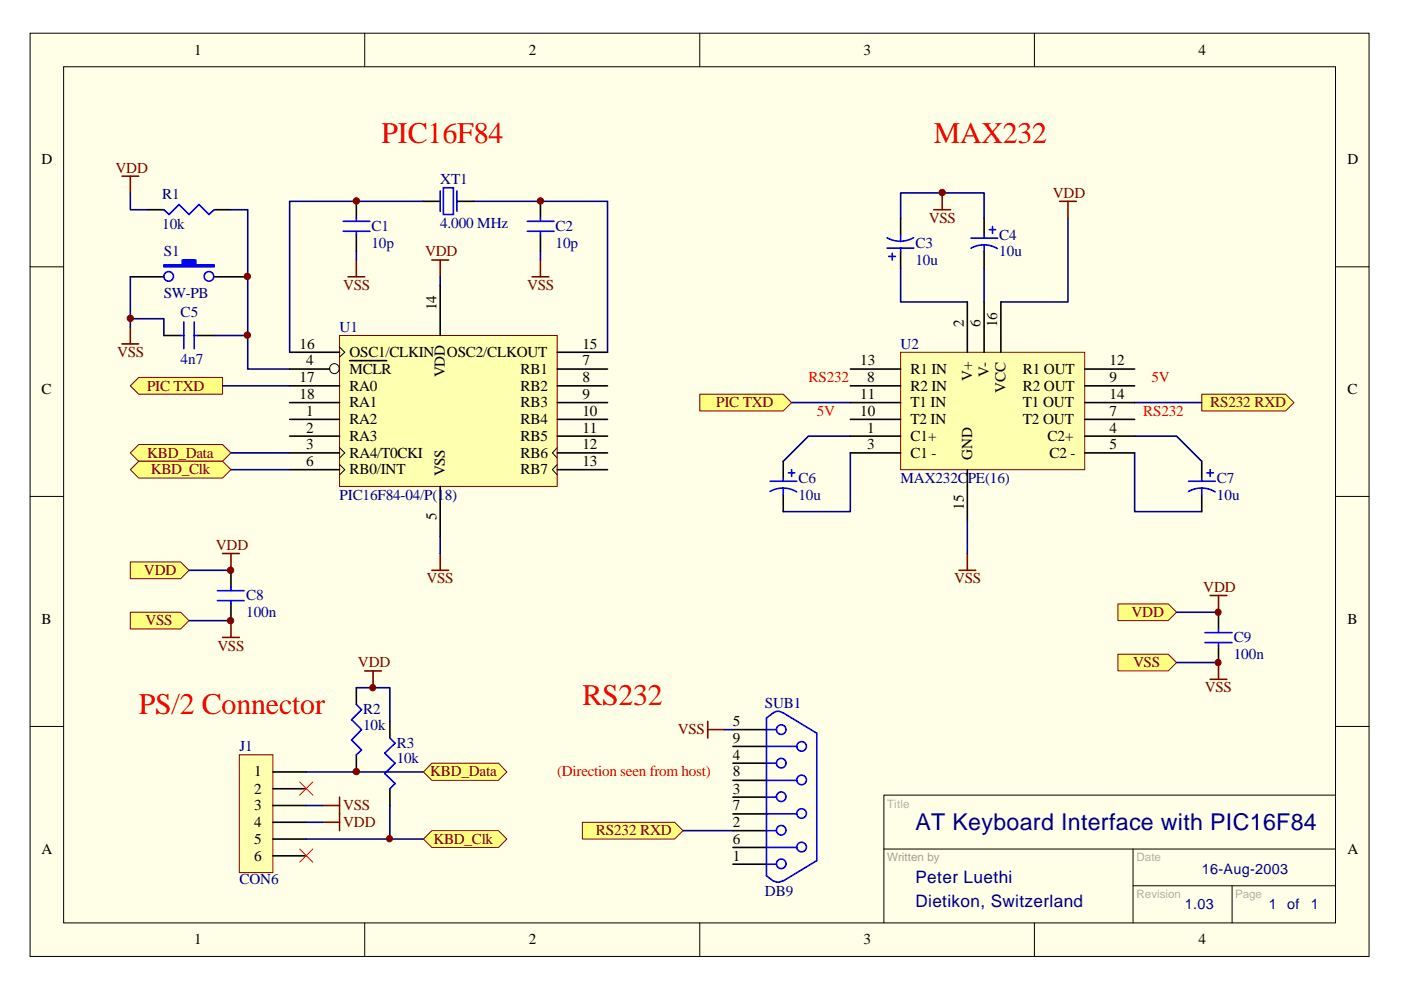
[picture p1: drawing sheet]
<svg xmlns="http://www.w3.org/2000/svg" width="297mm" height="210mm" viewBox="0 0 297 210" stroke-linecap="round" stroke-linejoin="round" font-family="sans-serif">
<path d="M6.4 7h283.9v195.8h-283.9z" fill-rule="evenodd" fill="#ffffe8"/>
<g fill="none" stroke="#000" stroke-width=".21">
<path d="M6.4 7h283.9v195.8h-283.9zM13.5 14.2h269.7v181.5h-269.7zM77.3 7v7.2M148.4 7v7.2M219.3 7v7.2M6.4 56.6h7.1M283.2 56.6h7.1M6.4 105.3h7.1M283.2 105.3h7.1M6.4 154h7.1M283.2 154h7.1M283.2 168.6h-95.8v27.1"/>
<path d="M77.3 195.7v7.1M148.4 195.7v7.1M187.4 180h95.8M219.3 195.7v7.1M240.2 187.8h43M240.2 180v15.7M261.2 187.8v7.9"/>
</g>
<path d="M237 128h10.7l1.8 1.8-1.8 1.8h-10.7z" fill-rule="evenodd" fill="#ffff80"/>
<path d="M237 128h10.7l1.8 1.8-1.8 1.8h-10.7z" fill="none" stroke="#800000" stroke-width=".21"/>
<path d="M237 138.7h10.7l1.8 1.8-1.8 1.8h-10.7z" fill-rule="evenodd" fill="#ffff80"/>
<path d="M237 138.7h10.7l1.8 1.8-1.8 1.8h-10.7z" fill="none" stroke="#800000" stroke-width=".21"/>
<path d="M191 46.2v-5.3h17.6v5.3M191 56.9v7.1h14.1M208.6 56.9v7.1M180.3 92.5h-8.9l-5.3 5.3M180.3 96v12.5h-14.2M240.6 96v12.5h14.2M240.6 92.5h8.9l5.3 5.3M249.5 129.8h8.8M249.5 140.5h8.8" fill="none" stroke="#000080" stroke-width=".34"/>
<path d="M198 44.5h3.5M199.8 40.9v3.6M256.6 126.3h3.5M258.3 126.3v3.5M256.6 144h3.5M258.3 140.5v3.5" fill="none" stroke="#800000" stroke-width=".34"/>
<path d="M191 46.2v3.6M191 53.4v3.5M208.6 46.2v3.6M208.6 53.4v3.5M166.1 97.8v3.6M254.8 97.8v3.6M166.1 104.9v3.6M254.8 104.9v3.6M258.3 129.8v3.6M258.3 136.9v3.6" fill="none" stroke="#000" stroke-width=".34"/>
<g fill="none" stroke="#00f" stroke-width=".34">
<path d="M188.1 52.6h5.6M188.4 54.4h1.5M189.2 53.7v1.4M191 49.8v1.4M191 52.6v.8M193.7 50.4a5.7 5.7 0 0 1-5.6 0M205.9 50.5h5.6M205.9 52.6a5.6 5.6 0 0 1 5.6 .1M208.6 49.8v.7M208.6 51.9v1.5M209.7 48.7h1.4M210.4 48v1.5"/>
<path d="M167.8 99.6v1.4M256.6 99.6v1.4M163.2 104.2a5.6 5.6 0 0 1 5.7 .1M163.3 102h5.6M166.1 101.4v.6M166.1 103.5v1.4M167.2 100.3h1.3M252 104.2a5.6 5.6 0 0 1 5.6 .1M252 102h5.7M254.8 101.4v.6M254.8 103.5v1.4M255.9 100.3h1.3"/>
<path d="M255.5 136.2h5.7M255.5 134.1h5.7M258.3 133.4v.7M258.3 136.2v.7"/>
</g>
<path d="M254.8 83.6h17.8l1.7 1.8-1.7 1.7h-17.8z" fill-rule="evenodd" fill="#ffff80"/>
<path d="M254.8 83.6h17.8l1.7 1.8-1.7 1.7h-17.8z" fill="none" stroke="#800000" stroke-width=".21"/>
<path d="M123.5 174.3h19.5l1.8 1.8-1.8 1.8h-19.5z" fill-rule="evenodd" fill="#ffff80"/>
<path d="M123.5 174.3h19.5l1.8 1.8-1.8 1.8h-19.5z" fill="none" stroke="#800000" stroke-width=".21"/>
<path d="M167.8 85.4h12.5M240.6 85.4h14.2M153.6 154.7h1.8M144.8 176.1h10.6" fill="none" stroke="#000080" stroke-width=".34"/>
<path d="M155.4 158.3h7.1M155.4 154.7h7.1M155.4 179.7h7.1M155.4 176.1h7.1M155.4 172.6h7.1M155.4 169h7.1M155.4 165.5h7.1M155.4 161.8h7.1M155.4 183.2h7.1" fill="none" stroke="#000" stroke-width=".34"/>
<g fill="none" stroke="#00f" stroke-width=".34">
<path d="M162.5 154.7h2.1M162.5 158.3h6.4M166 151.2a1.66 1.66 0 0 0-2.1-.1l-1.4 1.1v33.5l1.4 1.1M166.1 151.1l7.1 4.4v27l-7.1 4.3M162.5 161.8h2.1M162.5 165.5h6.4M162.5 169h2.1M162.5 172.6h6.4M162.5 176.1h2.1M162.5 179.7h6.4M162.5 183.2h2.1M166 186.7a1.66 1.66 0 0 1-2 0"/>
<circle cx="165.6" cy="154.7" r="1.02"/>
<circle cx="170" cy="158.3" r="1.02"/>
<circle cx="165.6" cy="168.9" r="1.02"/>
<circle cx="165.6" cy="161.8" r="1.02"/>
<circle cx="165.6" cy="176" r="1.02"/>
<circle cx="170" cy="172.5" r="1.02"/>
<circle cx="170" cy="165.4" r="1.02"/>
<circle cx="170" cy="179.6" r="1.02"/>
<circle cx="165.6" cy="183.1" r="1.02"/>
</g>
<path d="M150.1 152.9v3.6M150.1 154.7h3.5" fill="none" stroke="#800000" stroke-width=".34"/>
<path d="M191 74.7h39v24.9h-39z" fill-rule="evenodd" fill="#ffffb0"/>
<path d="M191 74.7h39v24.9h-39z" fill="none" stroke="#800000" stroke-width=".21"/>
<g fill="none" stroke="#000" stroke-width=".34">
<path d="M180.3 78.2h10.7M205.1 64v10.7M208.6 64v10.7M212.2 64v10.7M230 78.2h10.6M180.3 81.8h10.7M180.3 85.4h10.7M180.3 88.9h10.7M180.3 92.5h10.7M180.3 96h10.7M205.1 99.6v10.6M230 81.8h10.6"/>
<path d="M230 85.4h10.6M230 88.9h10.6M230 92.5h10.6M230 96h10.6"/>
</g>
<path d="M205.1 117.4v3.5M203.3 120.9h3.6" fill="none" stroke="#800000" stroke-width=".34"/>
<path d="M226.4 46.2v17.8h-14.2M205.1 110.2v7.2" fill="none" stroke="#000080" stroke-width=".34"/>
<path d="M72 71.1h46.1v32h-46.1z" fill-rule="evenodd" fill="#ffffb0"/>
<path d="M72 71.1h46.1v32h-46.1z" fill="none" stroke="#800000" stroke-width=".21"/>
<g fill="none" stroke="#000" stroke-width=".34">
<path d="M61.4 78.2h8.5M61.4 74.7h10.6M74.1 76.5h7.9M93.3 60.5v10.6M118.1 78.2h10.7M118.1 74.7h10.7M61.4 81.8h10.6M61.4 85.4h10.6M61.4 88.9h10.6M61.4 92.5h10.6M61.4 96h10.6M61.4 99.6h10.6"/>
<path d="M118.1 81.8h10.7M118.1 85.4h10.7M118.1 88.9h10.7M118.1 92.5h10.7M118.1 96h10.7M118.1 99.6h10.7M93.3 103.1v10.7"/>
</g>
<g fill="none" stroke="#000" stroke-width=".21">
<path d="M72 73.6l1.1 1.1-1.1 1M72 94.9l1.1 1.1-1.1 1.1M72 98.5l1.1 1.1-1.1 1.1M118.1 94.9l-1 1.1 1 1.1M118.1 98.5l-1 1.1 1 1.1"/>
<circle cx="70.9" cy="78.2" r="1.04"/>
</g>
<path d="M25.9 37.4h3.5M27.6 37.4v3.5M93.3 117.4v3.5M91.6 120.9h3.5" fill="none" stroke="#800000" stroke-width=".34"/>
<path d="M93.3 113.8v3.6" fill="none" stroke="#000080" stroke-width=".34"/>
<path d="M29.4 80h17.8v3.6h-17.8l-1.8-1.8z" fill-rule="evenodd" fill="#ffff80"/>
<path d="M29.4 80h17.8v3.6h-17.8l-1.8-1.8z" fill="none" stroke="#800000" stroke-width=".21"/>
<path d="M47.2 81.8h14.2M49 99.6h12.4" fill="none" stroke="#000080" stroke-width=".34"/>
<path d="M27.6 58.7h7.1M45.4 58.7h7.1" fill="none" stroke="#000" stroke-width=".34"/>
<path d="M34.7 56.1h3.9v-1h2.9v1h3.9v.5h-10.7z" fill-rule="evenodd" fill="#00f"/>
<g fill="none" stroke="#00f" stroke-width=".34">
<path d="M34.7 56.1h3.9v-1h2.9v1h3.9v.5h-10.7z"/>
<circle cx="35.8" cy="58.6" r="1.02"/>
<circle cx="44.3" cy="58.6" r="1.02"/>
</g>
<path d="M52.5 58.7v19.5h8.9" fill="none" stroke="#000080" stroke-width=".34"/>
<path d="M224.6 42.7h3.6M226.4 42.7v3.5" fill="none" stroke="#800000" stroke-width=".34"/>
<path d="M148.4 83.6h17.7l1.7 1.8-1.7 1.7h-17.7z" fill-rule="evenodd" fill="#ffff80"/>
<path d="M148.4 83.6h17.7l1.7 1.8-1.7 1.7h-17.7z" fill="none" stroke="#800000" stroke-width=".21"/>
<path d="M27.6 119.1h10.7l1.8 1.8-1.8 1.8h-10.7z" fill-rule="evenodd" fill="#ffff80"/>
<path d="M27.6 119.1h10.7l1.8 1.8-1.8 1.8h-10.7z" fill="none" stroke="#800000" stroke-width=".21"/>
<path d="M27.6 129.8h10.7l1.8 1.8-1.8 1.8h-10.7z" fill-rule="evenodd" fill="#ffff80"/>
<path d="M27.6 129.8h10.7l1.8 1.8-1.8 1.8h-10.7z" fill="none" stroke="#800000" stroke-width=".21"/>
<path d="M27.6 40.9v3.6h3.6M27.6 58.7v10.7M49 44.5h3.5v14.2M75.6 53.4v1.7M89.8 42.7h-28.4v32M93.3 58.7v1.8M100.4 42.7h28.4v32M114.6 53.4v1.7M27.6 67.6h7.1v3.5M45.4 71.1h7.1M40.1 120.9h8.9M40.1 131.6h8.9" fill="none" stroke="#000080" stroke-width=".34"/>
<path d="M73.8 58.7h3.5M75.6 55.1v3.6M91.6 55.1h3.5M93.3 55.1v3.6M112.8 58.7h3.6M114.6 55.1v3.6M25.9 72.9h3.5M27.6 69.4v3.5M47.2 117.4h3.5M49 117.4v3.5M47.2 135.1h3.5M49 131.6v3.5" fill="none" stroke="#800000" stroke-width=".34"/>
<path d="M31.2 44.5h3.5M45.4 44.5h3.6M75.6 42.7v3.5M75.6 49.8v3.6M89.8 42.7h3.5M96.9 42.7h3.5M114.6 42.7v3.5M114.6 49.8v3.6M34.7 71.1h3.6M41.9 71.1h3.5M49 120.9v3.6M49 128v3.6" fill="none" stroke="#000" stroke-width=".34"/>
<g fill="none" stroke="#00f" stroke-width=".34">
<path d="M94 39.8h2.1v5.7h-2.1zM34.7 44.5l1.1 1 2.2-2.1 2.1 2.1 2.1-2.1 2.1 2.1 1.1-1M72.8 46.9h5.6M72.8 49h5.6M75.6 46.2v.7M75.6 49v.8M93.3 40.5v4.3M96.9 40.5v4.3M111.8 46.9h5.7M111.8 49h5.7M114.6 46.2v.7M114.6 49v.8"/>
<path d="M38.3 71.1h.7M39 68.3v5.6M41.2 68.3v5.6M41.2 71.1h.7M46.1 127.4h5.7M46.1 125.2h5.7M49 124.5v.7M49 127.4v.6"/>
</g>
<path d="M29.4 94.2h17.8l1.8 1.8-1.8 1.8h-17.8l-1.8-1.8z" fill-rule="evenodd" fill="#ffff80"/>
<path d="M29.4 94.2h17.8l1.8 1.8-1.8 1.8h-17.8l-1.8-1.8z" fill="none" stroke="#800000" stroke-width=".21"/>
<path d="M29.4 97.8h17.8l1.8 1.8-1.8 1.8h-17.8l-1.8-1.8z" fill-rule="evenodd" fill="#ffff80"/>
<path d="M29.4 97.8h17.8l1.8 1.8-1.8 1.8h-17.8l-1.8-1.8z" fill="none" stroke="#800000" stroke-width=".21"/>
<path d="M49 96h12.4" fill="none" stroke="#000080" stroke-width=".34"/>
<circle cx="199.8" cy="40.8" r=".68" fill="#800000"/>
<circle cx="199.8" cy="40.8" r=".68" fill="none" stroke="#800000" stroke-width=".21"/>
<path d="M50.7 160h7.2v25h-7.2z" fill-rule="evenodd" fill="#ffffb0"/>
<path d="M50.7 160h7.2v25h-7.2z" fill="none" stroke="#800000" stroke-width=".21"/>
<path d="M57.9 163.7h7M57.9 167.2h7M57.9 170.8h7M57.9 174.3h7M57.9 177.9h7M57.9 181.5h7" fill="none" stroke="#000" stroke-width=".34"/>
<path d="M68.4 174.3h3.6M68.4 170.8h3.6M72 169v7.1" fill="none" stroke="#800000" stroke-width=".34"/>
<path d="M64.9 170.8h3.5M64.9 174.3h3.5M64.9 163.7h24.9M64.9 177.9h24.9" fill="none" stroke="#000080" stroke-width=".34"/>
<path d="M63.5 165.8l2.8 2.8M66.3 165.8l-2.8 2.8M63.5 180l2.8 2.8M66.3 180l-2.8 2.8" fill="none" stroke="#f00" stroke-width=".21"/>
<path d="M91.6 161.8h14.1l1.8 1.9-1.8 1.8h-14.1l-1.8-1.8z" fill-rule="evenodd" fill="#ffff80"/>
<path d="M91.6 161.8h14.1l1.8 1.9-1.8 1.8h-14.1l-1.8-1.8z" fill="none" stroke="#800000" stroke-width=".21"/>
<path d="M89.8 177.9l1.8-1.8h14.1l1.8 1.8-1.8 1.8h-14.1z" fill-rule="evenodd" fill="#ffff80"/>
<path d="M89.8 177.9l1.8-1.8h14.1l1.8 1.8-1.8 1.8h-14.1z" fill="none" stroke="#800000" stroke-width=".21"/>
<path d="M75.6 145.8v3.6M82.7 152.9v3.6M75.6 160v3.7M82.7 167.2v3.6" fill="none" stroke="#000" stroke-width=".34"/>
<path d="M75.6 149.4l1.1 1.1-2.2 2.1 2.2 2.1-2.2 2.2 2.2 2.1-1.1 1M82.7 156.5l1.1 1.1-2.2 2.1 2.2 2.1-2.2 2.2 2.2 2.1-1.1 1.1" fill="none" stroke="#00f" stroke-width=".34"/>
<path d="M75.6 145.8h7.1v7.1M82.7 170.8v7.1" fill="none" stroke="#000080" stroke-width=".34"/>
<path d="M77.3 142.3h3.6M79.1 142.3v3.5" fill="none" stroke="#800000" stroke-width=".34"/>
<circle cx="52.4" cy="58.6" r=".68" fill="#800000"/>
<circle cx="52.4" cy="58.6" r=".68" fill="none" stroke="#800000" stroke-width=".21"/>
<circle cx="48.9" cy="120.9" r=".68" fill="#800000"/>
<circle cx="48.9" cy="120.9" r=".68" fill="none" stroke="#800000" stroke-width=".21"/>
<circle cx="48.9" cy="131.6" r=".68" fill="#800000"/>
<circle cx="48.9" cy="131.6" r=".68" fill="none" stroke="#800000" stroke-width=".21"/>
<circle cx="27.6" cy="67.5" r=".68" fill="#800000"/>
<circle cx="27.6" cy="67.5" r=".68" fill="none" stroke="#800000" stroke-width=".21"/>
<circle cx="52.4" cy="71" r=".68" fill="#800000"/>
<circle cx="52.4" cy="71" r=".68" fill="none" stroke="#800000" stroke-width=".21"/>
<circle cx="75.6" cy="42.6" r=".68" fill="#800000"/>
<circle cx="75.6" cy="42.6" r=".68" fill="none" stroke="#800000" stroke-width=".21"/>
<circle cx="114.6" cy="42.6" r=".68" fill="#800000"/>
<circle cx="114.6" cy="42.6" r=".68" fill="none" stroke="#800000" stroke-width=".21"/>
<circle cx="75.6" cy="163.6" r=".68" fill="#800000"/>
<circle cx="75.6" cy="163.6" r=".68" fill="none" stroke="#800000" stroke-width=".21"/>
<circle cx="82.6" cy="177.8" r=".65" fill="#800000"/>
<circle cx="82.6" cy="177.8" r=".65" fill="none" stroke="#800000" stroke-width=".21"/>
<circle cx="79" cy="145.8" r=".65" fill="#800000"/>
<circle cx="79" cy="145.8" r=".65" fill="none" stroke="#800000" stroke-width=".21"/>
<circle cx="258.2" cy="129.8" r=".65" fill="#800000"/>
<circle cx="258.2" cy="129.8" r=".65" fill="none" stroke="#800000" stroke-width=".21"/>
<circle cx="258.2" cy="140.5" r=".65" fill="#800000"/>
<circle cx="258.2" cy="140.5" r=".65" fill="none" stroke="#800000" stroke-width=".21"/>
<g font-size="6.3" fill="#f00">
<text x="80.9" y="30.4">PIC16F84</text>
<text x="198" y="30.4">MAX232</text>
<text x="123.5" y="149.5">RS232</text>
<text x="29.4" y="151.3">PS/2 Connector</text>
</g>
<text font-size="4.9" fill="#000080" x="194.1" y="176">AT Keyboard Interface with PIC16F84</text>
<g font-size="3.6" fill="#000080">
<text x="194.1" y="187.3">Peter Luethi</text>
<text x="194.1" y="192.3">Dietikon, Switzerland</text>
</g>
<g font-size="3.2">
<text x="41.2" y="11.6">1</text>
<text x="112.1" y="11.6">2</text>
<text x="183.1" y="11.6">3</text>
<text x="254.1" y="11.6">4</text>
<text x="8.8" y="34.8">D</text>
<text x="285.7" y="34.8">D</text>
<text x="92.6" y="65.8" transform="rotate(-90 92.6 65.8)">14</text>
<text x="204.3" y="69.4" transform="rotate(-90 204.3 69.4)">2</text>
<text x="207.9" y="69.4" transform="rotate(-90 207.9 69.4)">6</text>
<text x="211.4" y="69.4" transform="rotate(-90 211.4 69.4)">16</text>
<text x="63.5" y="73.9">16</text>
<text x="64.9" y="77.5">4</text>
<text x="74.1" y="75.7">OSC1/CLKIN</text>
<text x="94.8" y="75.7">OSC2/CLKOUT</text>
<text x="123.5" y="77.5">7</text>
<text x="123.5" y="73.9">15</text>
<text x="182.4" y="77.5">13</text>
<text x="235.2" y="77.5">12</text>
<text x="8.8" y="83.5">C</text>
<text x="63.5" y="81">17</text>
<text x="74.1" y="82.8">RA0</text>
<text x="74.1" y="79.3">MCLR</text>
<text x="94.3" y="80" transform="rotate(-90 94.3 80)">VDD</text>
<text x="110.3" y="79.3">RB1</text>
<text x="110.3" y="82.8">RB2</text>
<text x="123.5" y="81">8</text>
<text x="183.8" y="81">8</text>
<text x="193.1" y="79.3">R1 IN</text>
<text x="193.1" y="82.8">R2 IN</text>
<text x="206.1" y="80.7" transform="rotate(-90 206.1 80.7)">V+</text>
<text x="209.7" y="80" transform="rotate(-90 209.7 80)">V-</text>
<text x="213.2" y="83.2" transform="rotate(-90 213.2 83.2)">VCC</text>
<text x="216.9" y="79.3">R1 OUT</text>
<text x="216.9" y="82.8">R2 OUT</text>
<text x="235.2" y="81">9</text>
<text x="285.7" y="83.5">C</text>
<text x="63.5" y="84.6">18</text>
<text x="64.9" y="88.2">1</text>
<text x="74.1" y="86.4">RA1</text>
<text x="74.1" y="89.9">RA2</text>
<text x="110.3" y="86.4">RB3</text>
<text x="110.3" y="89.9">RB4</text>
<text x="123.5" y="84.6">9</text>
<text x="123.5" y="88.2">10</text>
<text x="182.4" y="84.6">11</text>
<text x="182.4" y="88.2">10</text>
<text x="193.1" y="86.4">T1 IN</text>
<text x="193.1" y="89.9">T2 IN</text>
<text x="216.9" y="86.4">T1 OUT</text>
<text x="216.9" y="89.9">T2 OUT</text>
<text x="235.2" y="84.6">14</text>
<text x="235.2" y="88.2">7</text>
<text x="64.9" y="91.7">2</text>
<text x="64.9" y="95.3">3</text>
<text x="74.1" y="93.5">RA3</text>
<text x="110.3" y="93.5">RB5</text>
<text x="123.5" y="91.7">11</text>
<text x="123.5" y="95.3">12</text>
<text x="183.8" y="91.7">1</text>
<text x="183.8" y="95.3">3</text>
<text x="193.1" y="93.5">C1+</text>
<text x="222.1" y="93.5">C2+</text>
<text x="235.2" y="91.7">4</text>
<text x="235.2" y="95.3">5</text>
<text x="64.9" y="98.8">6</text>
<text x="74.1" y="97">RA4/T0CKI</text>
<text x="74.1" y="100.6">RB0/INT</text>
<text x="94.3" y="101" transform="rotate(-90 94.3 101)">VSS</text>
<text x="110.3" y="97">RB6</text>
<text x="110.3" y="100.6">RB7</text>
<text x="123.5" y="98.8">13</text>
<text x="193.1" y="97">C1 -</text>
<text x="206.1" y="97.5" transform="rotate(-90 206.1 97.5)">GND</text>
<text x="222.5" y="97">C2 -</text>
<text x="92.6" y="110.3" transform="rotate(-90 92.6 110.3)">5</text>
<text x="204.3" y="108.1" transform="rotate(-90 204.3 108.1)">15</text>
<text x="8.8" y="132.3">B</text>
<text x="285.7" y="132.3">B</text>
<text x="155.4" y="153.9">5</text>
<text x="155.4" y="161">4</text>
<text x="155.4" y="157.5">9</text>
<text x="53.9" y="164.6">1</text>
<text x="155.4" y="164.6">8</text>
<text x="53.9" y="168.2">2</text>
<text x="53.9" y="171.8">3</text>
<text x="155.4" y="171.8">7</text>
<text x="155.4" y="168.2">3</text>
<text x="53.9" y="175.4">4</text>
<text x="53.9" y="178.9">5</text>
<text x="155.4" y="178.9">6</text>
<text x="155.4" y="175.4">2</text>
<text x="8.8" y="181">A</text>
<text x="53.9" y="182.5">6</text>
<text x="155.4" y="182.5">1</text>
<text x="285.7" y="181">A</text>
<text x="41.2" y="200.2">1</text>
<text x="112.1" y="200.2">2</text>
<text x="183.1" y="200.2">3</text>
<text x="254.1" y="200.2">4</text>
</g>
<g font-size="3.2" fill="#800000">
<text x="24.5" y="36.6">VDD</text>
<text x="223.2" y="41.9">VDD</text>
<text x="197" y="47.3">VSS</text>
<text x="90.1" y="54.4">VDD</text>
<text x="72.8" y="61.5">VSS</text>
<text x="111.8" y="61.5">VSS</text>
<text x="24.8" y="75.7">VSS</text>
<text x="31.2" y="82.8">PIC TXD</text>
<text x="151.8" y="86.4">PIC TXD</text>
<text x="256.6" y="86.4">RS232 RXD</text>
<text x="31.2" y="97">KBD_Data</text>
<text x="31.9" y="100.6">KBD_Clk</text>
<text x="45.7" y="116.6">VDD</text>
<text x="30.5" y="121.9">VDD</text>
<text x="90.5" y="123.7">VSS</text>
<text x="202.3" y="123.7">VSS</text>
<text x="255.1" y="125.5">VDD</text>
<text x="239.9" y="130.8">VDD</text>
<text x="30.8" y="132.6">VSS</text>
<text x="46.1" y="137.9">VSS</text>
<text x="75.9" y="141.5">VDD</text>
<text x="240.2" y="141.5">VSS</text>
<text x="255.5" y="146.8">VSS</text>
<text x="143.7" y="155.7">VSS</text>
<text x="91.2" y="164.6">KBD_Data</text>
<text x="72.8" y="171.8">VSS</text>
<text x="72.8" y="175.4">VDD</text>
<text x="91.9" y="178.9">KBD_Clk</text>
<text x="126.4" y="177.1">RS232 RXD</text>
</g>
<g font-size="3.2" fill="#000080">
<text x="93.3" y="39">XT1</text>
<text x="34.4" y="42.3">R1</text>
<text x="34.4" y="48.6">10k</text>
<text x="78.8" y="49">C1</text>
<text x="78.8" y="52.6">10p</text>
<text x="93.3" y="48.3">4.000 MHz</text>
<text x="117.8" y="49">C2</text>
<text x="117.8" y="52.6">10p</text>
<text x="194.1" y="52.6">C3</text>
<text x="211.9" y="50.8">C4</text>
<text x="34.7" y="54.4">S1</text>
<text x="194.1" y="56.1">10u</text>
<text x="211.9" y="54.4">10u</text>
<text x="34.7" y="63.3">SW-PB</text>
<text x="38.3" y="67.2">C5</text>
<text x="72" y="70.4">U1</text>
<text x="38.3" y="77.1">4n7</text>
<text x="191" y="73.9">U2</text>
<text x="72" y="105.9">PIC16F84-04/P(18)</text>
<text x="169.3" y="102.4">C6</text>
<text x="169.3" y="105.9">10u</text>
<text x="191" y="102.4">MAX232CPE(16)</text>
<text x="258" y="102.4">C7</text>
<text x="258" y="105.9">10u</text>
<text x="52.2" y="127.3">C8</text>
<text x="52.2" y="130.8">100n</text>
<text x="261.6" y="136.2">C9</text>
<text x="261.6" y="139.7">100n</text>
<text x="77" y="151.5">R2</text>
<text x="77" y="154.7">10k</text>
<text x="162.2" y="150">SUB1</text>
<text x="50.7" y="159.3">J1</text>
<text x="84.1" y="158.6">R3</text>
<text x="84.1" y="161.8">10k</text>
<text x="50.7" y="187.4">CON6</text>
<text x="162.2" y="189.9">DB9</text>
</g>
<g font-size="3.2" fill="#f00">
<text x="171.4" y="81">RS232</text>
<text x="244.1" y="81">5V</text>
<text x="173.2" y="88.2">5V</text>
<text x="242.3" y="88.2">RS232</text>
<text x="118.1" y="164.6">(Direction seen from host)</text>
</g>
<g font-size="3" fill="#000080">
<text x="254.8" y="185.3">16-Aug-2003</text>
<text x="251.2" y="192.8">1.03</text>
<text x="269" y="192.8">1</text>
<text x="272.9" y="192.8">of</text>
<text x="277.9" y="192.8">1</text>
</g>
<g font-size="2.5" fill="#baada4">
<text x="188.1" y="171.3">Title</text>
<text x="241" y="182.6">Date</text>
<text x="241" y="190.4">Revision</text>
<text x="261.9" y="190.4">Page</text>
</g>
<text font-size="2.5" fill="#a6968d" x="188.1" y="182.6">Written by</text>
</svg>
